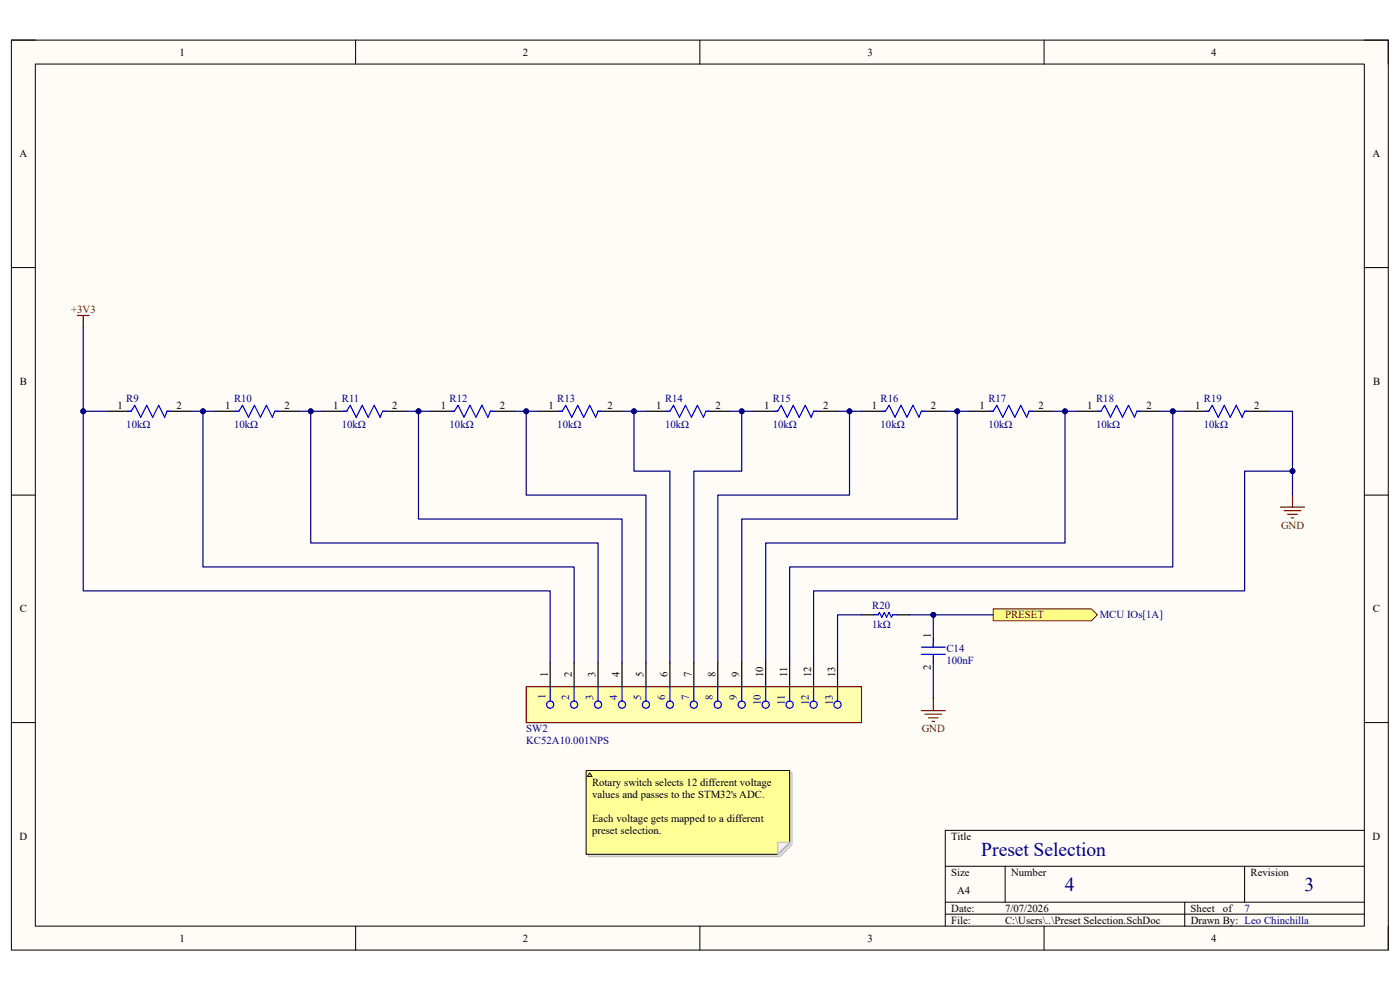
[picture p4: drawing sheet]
<svg xmlns="http://www.w3.org/2000/svg" width="297mm" height="210mm" viewBox="0 0 297 210" stroke-linecap="round" stroke-linejoin="round" font-family="sans-serif">
<path d="M2.4 8.5h292.1v193h-292.1z" fill-rule="evenodd" fill="#fffcf8"/>
<path d="M2.4 8.5h292.1v193h-292.1z" fill="none" stroke="#000" stroke-width=".21"/>
<path d="M7.5 13.6h281.9v182.9h-281.9z" fill-rule="evenodd" fill="#fffcf8"/>
<g fill="none" stroke="#000" stroke-width=".21">
<path d="M2.4 8.5h5.1M7.5 13.6h281.9v182.9h-281.9zM75.4 8.5v5.1M148.5 8.5v5.1M221.5 8.5v5.1M289.4 8.5h5.1v5.1M2.4 56.8h5.1M289.4 56.8h5.1M2.4 105h5.1M289.4 105h5.1M2.4 153.3h5.1M289.4 153.3h5.1"/>
<path d="M289.4 176.1h-88.9v20.4M75.4 196.5v5M148.5 196.5v5M200.5 183.8h88.9M200.5 191.4h88.9M200.5 193.9h88.9M213.2 183.8v7.6M221.5 196.5v5M251.3 191.4v5.1M264 183.8v7.6M294.5 196.5v5"/>
</g>
<g fill="none" stroke="#000" stroke-width=".25">
<path d="M22.7 87.2h5.1M35.4 87.2h5.1M45.6 87.2h5.1M58.3 87.2h5.1M68.5 87.2h5M81.2 87.2h5M91.3 87.2h5.1M104 87.2h5.1M114.2 87.2h5.1M126.9 87.2h5.1M137 87.2h5.1M149.7 87.2h5.1"/>
<path d="M159.9 87.2h5.1M172.6 87.2h5.1M182.8 87.2h5M195.5 87.2h5M205.6 87.2h5.1M218.3 87.2h5.1M228.5 87.2h5.1M241.2 87.2h5.1M251.3 87.2h5.1M264 87.2h5.1"/>
</g>
<path d="M27.1 87.2h.7l.8-1.2 1.3 2.5 1.2-2.5 1.3 2.5 1.3-2.5 1.2 2.5 .5-1.3h.8M49.9 87.2h.8l.7-1.2 1.3 2.5 1.3-2.5 1.3 2.5 1.2-2.5 1.3 2.5 .5-1.3h.8M72.8 87.2h.7l.8-1.2 1.3 2.5 1.2-2.5 1.3 2.5 1.3-2.5 1.3 2.5 .5-1.3h.7M95.6 87.2h.8l.8-1.2 1.2 2.5 1.3-2.5 1.3 2.5 1.2-2.5 1.3 2.5 .5-1.3h.8M118.5 87.2h.8l.7-1.2 1.3 2.5 1.3-2.5 1.2 2.5 1.3-2.5 1.3 2.5 .5-1.3h.7M141.4 87.2h.7l.8-1.2 1.3 2.5 1.2-2.5 1.3 2.5 1.3-2.5 1.2 2.5 .5-1.3h.8M164.2 87.2h.8l.7-1.2 1.3 2.5 1.3-2.5 1.3 2.5 1.2-2.5 1.3 2.5 .5-1.3h.8M187.1 87.2h.7l.8-1.2 1.3 2.5 1.2-2.5 1.3 2.5 1.3-2.5 1.3 2.5 .5-1.3h.7M209.9 87.2h.8l.8-1.2 1.2 2.5 1.3-2.5 1.3 2.5 1.2-2.5 1.3 2.5 .5-1.3h.8M232.8 87.2h.8l.7-1.2 1.3 2.5 1.3-2.5 1.2 2.5 1.3-2.5 1.3 2.5 .5-1.3h.7M255.7 87.2h.7l.8-1.2 1.3 2.5 1.2-2.5 1.3 2.5 1.3-2.5 1.2 2.5 .5-1.3h.8" fill="none" stroke="#00f" stroke-width=".25"/>
<path d="M16.4 66.9h2.5M17.7 66.9v2.6M271.7 107.6h5M272.4 108.3h3.6M273.2 109.1h2M273.9 109.9h.6M274.2 105v2.6" fill="none" stroke="#800000" stroke-width=".25"/>
<path d="M210.7 129.2h20.8l1.3 1.2-1.3 1.3h-20.8z" fill-rule="evenodd" fill="#ffff80"/>
<path d="M210.7 129.2h20.8l1.3 1.2-1.3 1.3h-20.8z" fill="none" stroke="#800000" stroke-width=".21"/>
<path d="M182.8 130.4h2.5M190.4 130.4h2.5M198 135.5v1.8M198 139.1v1.5" fill="none" stroke="#000" stroke-width=".25"/>
<path d="M185.3 130.4h1l.3-.5 .5 1 .5-1 .5 1 .5-1 .5 1 .3-.5h1M195.5 137.3h5M195.5 138.8h5M198 136.5v.8M198 139.1v.2" fill="none" stroke="#00f" stroke-width=".25"/>
<path d="M195.5 150.7h5M196.2 151.5h3.6M197 152.3h2M197.7 153h.6M198 148.2v2.5" fill="none" stroke="#800000" stroke-width=".25"/>
<path d="M17.7 69.5v17.7h5" fill="none" stroke="#000080" stroke-width=".25"/>
<circle cx="17.7" cy="87.2" r=".51" fill="#000080"/>
<circle cx="17.7" cy="87.2" r=".51" fill="none" stroke="#000080" stroke-width=".21"/>
<path d="M269.1 87.2h5.1v17.8" fill="none" stroke="#000080" stroke-width=".25"/>
<circle cx="274.2" cy="99.9" r=".51" fill="#000080"/>
<circle cx="274.2" cy="99.9" r=".51" fill="none" stroke="#000080" stroke-width=".21"/>
<path d="M40.5 87.2h5.1" fill="none" stroke="#000080" stroke-width=".25"/>
<circle cx="43.1" cy="87.2" r=".51" fill="#000080"/>
<circle cx="43.1" cy="87.2" r=".51" fill="none" stroke="#000080" stroke-width=".21"/>
<path d="M63.4 87.2h5.1" fill="none" stroke="#000080" stroke-width=".25"/>
<circle cx="65.9" cy="87.2" r=".51" fill="#000080"/>
<circle cx="65.9" cy="87.2" r=".51" fill="none" stroke="#000080" stroke-width=".21"/>
<path d="M86.2 87.2h5.1" fill="none" stroke="#000080" stroke-width=".25"/>
<circle cx="88.8" cy="87.2" r=".51" fill="#000080"/>
<circle cx="88.8" cy="87.2" r=".51" fill="none" stroke="#000080" stroke-width=".21"/>
<path d="M109.1 87.2h5.1" fill="none" stroke="#000080" stroke-width=".25"/>
<circle cx="111.6" cy="87.2" r=".51" fill="#000080"/>
<circle cx="111.6" cy="87.2" r=".51" fill="none" stroke="#000080" stroke-width=".21"/>
<path d="M132 87.2h5" fill="none" stroke="#000080" stroke-width=".25"/>
<circle cx="134.5" cy="87.2" r=".51" fill="#000080"/>
<circle cx="134.5" cy="87.2" r=".51" fill="none" stroke="#000080" stroke-width=".21"/>
<path d="M154.8 87.2h5.1" fill="none" stroke="#000080" stroke-width=".25"/>
<circle cx="157.4" cy="87.2" r=".51" fill="#000080"/>
<circle cx="157.4" cy="87.2" r=".51" fill="none" stroke="#000080" stroke-width=".21"/>
<path d="M177.7 87.2h5.1" fill="none" stroke="#000080" stroke-width=".25"/>
<circle cx="180.2" cy="87.2" r=".51" fill="#000080"/>
<circle cx="180.2" cy="87.2" r=".51" fill="none" stroke="#000080" stroke-width=".21"/>
<path d="M200.5 87.2h5.1" fill="none" stroke="#000080" stroke-width=".25"/>
<circle cx="203.1" cy="87.2" r=".51" fill="#000080"/>
<circle cx="203.1" cy="87.2" r=".51" fill="none" stroke="#000080" stroke-width=".21"/>
<path d="M223.4 87.2h5.1" fill="none" stroke="#000080" stroke-width=".25"/>
<circle cx="225.9" cy="87.2" r=".51" fill="#000080"/>
<circle cx="225.9" cy="87.2" r=".51" fill="none" stroke="#000080" stroke-width=".21"/>
<path d="M246.3 87.2h5" fill="none" stroke="#000080" stroke-width=".25"/>
<circle cx="248.8" cy="87.2" r=".51" fill="#000080"/>
<circle cx="248.8" cy="87.2" r=".51" fill="none" stroke="#000080" stroke-width=".21"/>
<path d="M17.7 87.2v38.1h99v15.3" fill="none" stroke="#000080" stroke-width=".25"/>
<circle cx="17.7" cy="87.2" r=".51" fill="#000080"/>
<circle cx="17.7" cy="87.2" r=".51" fill="none" stroke="#000080" stroke-width=".21"/>
<path d="M43.1 87.2v33.1h78.7v20.3" fill="none" stroke="#000080" stroke-width=".25"/>
<circle cx="43.1" cy="87.2" r=".51" fill="#000080"/>
<circle cx="43.1" cy="87.2" r=".51" fill="none" stroke="#000080" stroke-width=".21"/>
<path d="M65.9 87.2v28h61v25.4" fill="none" stroke="#000080" stroke-width=".25"/>
<circle cx="65.9" cy="87.2" r=".51" fill="#000080"/>
<circle cx="65.9" cy="87.2" r=".51" fill="none" stroke="#000080" stroke-width=".21"/>
<path d="M88.8 87.2v22.9h43.2v30.5" fill="none" stroke="#000080" stroke-width=".25"/>
<circle cx="88.8" cy="87.2" r=".51" fill="#000080"/>
<circle cx="88.8" cy="87.2" r=".51" fill="none" stroke="#000080" stroke-width=".21"/>
<path d="M111.6 87.2v17.8h25.4v35.6" fill="none" stroke="#000080" stroke-width=".25"/>
<circle cx="111.6" cy="87.2" r=".51" fill="#000080"/>
<circle cx="111.6" cy="87.2" r=".51" fill="none" stroke="#000080" stroke-width=".21"/>
<path d="M134.5 87.2v12.7h7.6v40.7" fill="none" stroke="#000080" stroke-width=".25"/>
<circle cx="134.5" cy="87.2" r=".51" fill="#000080"/>
<circle cx="134.5" cy="87.2" r=".51" fill="none" stroke="#000080" stroke-width=".21"/>
<path d="M157.4 87.2v12.7h-10.2v40.7" fill="none" stroke="#000080" stroke-width=".25"/>
<circle cx="157.4" cy="87.2" r=".51" fill="#000080"/>
<circle cx="157.4" cy="87.2" r=".51" fill="none" stroke="#000080" stroke-width=".21"/>
<path d="M180.2 87.2v17.8h-27.9v35.6" fill="none" stroke="#000080" stroke-width=".25"/>
<circle cx="180.2" cy="87.2" r=".51" fill="#000080"/>
<circle cx="180.2" cy="87.2" r=".51" fill="none" stroke="#000080" stroke-width=".21"/>
<path d="M203.1 87.2v22.9h-45.7v30.5" fill="none" stroke="#000080" stroke-width=".25"/>
<circle cx="203.1" cy="87.2" r=".51" fill="#000080"/>
<circle cx="203.1" cy="87.2" r=".51" fill="none" stroke="#000080" stroke-width=".21"/>
<path d="M225.9 87.2v28h-63.5v25.4" fill="none" stroke="#000080" stroke-width=".25"/>
<circle cx="225.9" cy="87.2" r=".51" fill="#000080"/>
<circle cx="225.9" cy="87.2" r=".51" fill="none" stroke="#000080" stroke-width=".21"/>
<path d="M248.8 87.2v33.1h-81.3v20.3" fill="none" stroke="#000080" stroke-width=".25"/>
<circle cx="248.8" cy="87.2" r=".51" fill="#000080"/>
<circle cx="248.8" cy="87.2" r=".51" fill="none" stroke="#000080" stroke-width=".21"/>
<path d="M274.2 99.9h-10.2v25.4h-91.4v15.3" fill="none" stroke="#000080" stroke-width=".25"/>
<circle cx="274.2" cy="99.9" r=".51" fill="#000080"/>
<circle cx="274.2" cy="99.9" r=".51" fill="none" stroke="#000080" stroke-width=".21"/>
<path d="M182.8 130.4h-5.1v10.2M192.9 130.4h17.8" fill="none" stroke="#000080" stroke-width=".25"/>
<circle cx="198" cy="130.4" r=".51" fill="#000080"/>
<circle cx="198" cy="130.4" r=".51" fill="none" stroke="#000080" stroke-width=".21"/>
<path d="M198 130.4v5.1" fill="none" stroke="#000080" stroke-width=".25"/>
<circle cx="198" cy="130.4" r=".51" fill="#000080"/>
<circle cx="198" cy="130.4" r=".51" fill="none" stroke="#000080" stroke-width=".21"/>
<path d="M198 140.6v7.6" fill="none" stroke="#000080" stroke-width=".25"/>
<path d="M111.6 145.7h71.2v7.6h-71.2z" fill-rule="evenodd" fill="#ffffb0"/>
<path d="M111.6 145.7h71.2v7.6h-71.2z" fill="none" stroke="#800000" stroke-width=".25"/>
<g fill="none" stroke="#00f" stroke-width=".25">
<path d="M116.7 145.7v3M121.8 145.7v3M126.9 145.7v3M132 145.7v3M137 145.7v3M142.1 145.7v3M147.2 145.7v3M152.3 145.7v3M157.4 145.7v3M162.4 145.7v3M167.5 145.7v3M172.6 145.7v3"/>
<path d="M177.7 145.7v3"/>
<circle cx="116.7" cy="149.5" r=".76"/>
<circle cx="121.8" cy="149.5" r=".76"/>
<circle cx="126.9" cy="149.5" r=".76"/>
<circle cx="132" cy="149.5" r=".76"/>
<circle cx="137" cy="149.5" r=".76"/>
<circle cx="142.1" cy="149.5" r=".76"/>
<circle cx="147.2" cy="149.5" r=".76"/>
<circle cx="152.3" cy="149.5" r=".76"/>
<circle cx="157.4" cy="149.5" r=".76"/>
<circle cx="162.4" cy="149.5" r=".76"/>
<circle cx="167.5" cy="149.5" r=".76"/>
<circle cx="172.6" cy="149.5" r=".76"/>
<circle cx="177.7" cy="149.5" r=".76"/>
</g>
<g fill="none" stroke="#000" stroke-width=".25">
<path d="M116.7 140.6v5.1M121.8 140.6v5.1M126.9 140.6v5.1M132 140.6v5.1M137 140.6v5.1M142.1 140.6v5.1M147.2 140.6v5.1M152.3 140.6v5.1M157.4 140.6v5.1M162.4 140.6v5.1M167.5 140.6v5.1M172.6 140.6v5.1"/>
<path d="M177.7 140.6v5.1"/>
</g>
<path d="M124.9 164h43.1v15.2l-2.5 2.5h-40.6z" fill-rule="evenodd" fill="#e0ddd7"/>
<path d="M124.9 164h43.1v15.2l-2.5 2.5h-40.6z" fill="none" stroke="#bfbdba" stroke-width=".21"/>
<path d="M124.3 163.4h43.2v15.3l-2.5 2.5h-40.7z" fill-rule="evenodd" fill="#ffff96"/>
<path d="M124.3 163.4h43.2v15.3l-2.5 2.5h-40.7z" fill="none" stroke="#000" stroke-width=".21"/>
<path d="M165 178.7h2.5l-2.5 2.5z" fill="#f2f0d8"/>
<path d="M165 178.7h2.5l-2.5 2.5z" fill="none" stroke="#bfbdba" stroke-width=".21"/>
<path d="M125.1 164l.5 .7h-1z" fill="#ffcc78"/>
<path d="M125.1 164l.5 .7h-1z" fill="none" stroke="#300" stroke-width=".21"/>
<g font-size="4.1" fill="#000080">
<text x="208.2" y="181.6">Preset Selection</text>
<text x="225.9" y="189">4</text>
<text x="276.8" y="189">3</text>
</g>
<g font-size="2.3">
<text x="38.1" y="11.8">1</text>
<text x="110.9" y="11.8">2</text>
<text x="184" y="11.8">3</text>
<text x="256.9" y="11.8">4</text>
<text x="4.1" y="33.4">A</text>
<text x="291.2" y="33.4">A</text>
<text x="4.2" y="81.7">B</text>
<text x="291.3" y="81.7">B</text>
<text x="24.9" y="86.7">1</text>
<text x="37.5" y="86.7">2</text>
<text x="47.8" y="86.7">1</text>
<text x="60.3" y="86.7">2</text>
<text x="70.7" y="86.7">1</text>
<text x="83.2" y="86.7">2</text>
<text x="93.5" y="86.7">1</text>
<text x="106" y="86.7">2</text>
<text x="116.4" y="86.7">1</text>
<text x="128.9" y="86.7">2</text>
<text x="139.2" y="86.7">1</text>
<text x="151.8" y="86.7">2</text>
<text x="162.1" y="86.7">1</text>
<text x="174.6" y="86.7">2</text>
<text x="185" y="86.7">1</text>
<text x="197.5" y="86.7">2</text>
<text x="207.8" y="86.7">1</text>
<text x="220.3" y="86.7">2</text>
<text x="230.7" y="86.7">1</text>
<text x="243.2" y="86.7">2</text>
<text x="253.5" y="86.7">1</text>
<text x="266.1" y="86.7">2</text>
<text x="4.2" y="129.9">C</text>
<text x="291.3" y="129.9">C</text>
<text x="197.5" y="135.3" transform="rotate(-90 197.5 135.3)">1</text>
<text x="116.2" y="143.6" transform="rotate(-90 116.2 143.6)">1</text>
<text x="121.3" y="143.6" transform="rotate(-90 121.3 143.6)">2</text>
<text x="126.4" y="143.6" transform="rotate(-90 126.4 143.6)">3</text>
<text x="131.4" y="143.6" transform="rotate(-90 131.4 143.6)">4</text>
<text x="136.5" y="143.6" transform="rotate(-90 136.5 143.6)">5</text>
<text x="141.6" y="143.6" transform="rotate(-90 141.6 143.6)">6</text>
<text x="146.7" y="143.6" transform="rotate(-90 146.7 143.6)">7</text>
<text x="151.8" y="143.6" transform="rotate(-90 151.8 143.6)">8</text>
<text x="156.8" y="143.6" transform="rotate(-90 156.8 143.6)">9</text>
<text x="161.9" y="143.6" transform="rotate(-90 161.9 143.6)">10</text>
<text x="167" y="143.6" transform="rotate(-90 167 143.6)">11</text>
<text x="172.1" y="143.6" transform="rotate(-90 172.1 143.6)">12</text>
<text x="177.2" y="143.6" transform="rotate(-90 177.2 143.6)">13</text>
<text x="197.5" y="142.2" transform="rotate(-90 197.5 142.2)">2</text>
<text x="125.6" y="166.8">Rotary switch selects 12 different voltage</text>
<text x="125.6" y="169.3">values and passes to the STM32's ADC.</text>
<text x="4.1" y="178.2">D</text>
<text x="125.6" y="174.4">Each voltage gets mapped to a different</text>
<text x="125.6" y="176.9">preset selection.</text>
<text x="201.8" y="178.2">Title</text>
<text x="291.2" y="178.2">D</text>
<text x="201.8" y="185.8">Size</text>
<text x="214.5" y="185.8">Number</text>
<text x="265.3" y="185.8">Revision</text>
<text x="203.1" y="189.6">A4</text>
<text x="201.8" y="193.4">Date:</text>
<text x="201.8" y="196">File:</text>
<text x="213.2" y="196">C:\Users\..\Preset Selection.SchDoc</text>
<text x="213.2" y="193.4">7/07/2026</text>
<text x="252.6" y="193.4">Sheet</text>
<text x="252.6" y="196">Drawn By: Leo Chinchilla</text>
<text x="259.5" y="193.4">of</text>
<text x="38.1" y="199.8">1</text>
<text x="110.9" y="199.8">2</text>
<text x="184" y="199.8">3</text>
<text x="256.9" y="199.8">4</text>
</g>
<g font-size="2.3" fill="#800000">
<text x="15.1" y="66.4">+3V3</text>
<text x="271.8" y="112.1">GND</text>
<text x="213.2" y="131.2">PRESET</text>
<text x="195.5" y="155.3">GND</text>
</g>
<g font-size="2.3" fill="#000080">
<text x="26.8" y="85.2">R9</text>
<text x="49.7" y="85.2">R10</text>
<text x="72.5" y="85.2">R11</text>
<text x="95.4" y="85.2">R12</text>
<text x="118.2" y="85.2">R13</text>
<text x="141.1" y="85.2">R14</text>
<text x="164" y="85.2">R15</text>
<text x="186.8" y="85.2">R16</text>
<text x="209.7" y="85.2">R17</text>
<text x="232.5" y="85.2">R18</text>
<text x="255.4" y="85.2">R19</text>
<text x="26.8" y="90.8">10kΩ</text>
<text x="49.7" y="90.8">10kΩ</text>
<text x="72.5" y="90.8">10kΩ</text>
<text x="95.4" y="90.8">10kΩ</text>
<text x="118.2" y="90.8">10kΩ</text>
<text x="141.1" y="90.8">10kΩ</text>
<text x="164" y="90.8">10kΩ</text>
<text x="186.8" y="90.8">10kΩ</text>
<text x="209.7" y="90.8">10kΩ</text>
<text x="232.5" y="90.8">10kΩ</text>
<text x="255.4" y="90.8">10kΩ</text>
<text x="185" y="129.2">R20</text>
<text x="233.3" y="131.2">MCU IOs[1A]</text>
<text x="185" y="133.2">1kΩ</text>
<text x="200.8" y="138.3">C14</text>
<text x="200.8" y="140.8">100nF</text>
<text x="115.7" y="148.3" transform="rotate(-90 115.7 148.3)">1</text>
<text x="120.8" y="148.5" transform="rotate(-90 120.8 148.5)">2</text>
<text x="125.9" y="148.4" transform="rotate(-90 125.9 148.4)">3</text>
<text x="130.9" y="148.5" transform="rotate(-90 130.9 148.5)">4</text>
<text x="136" y="148.4" transform="rotate(-90 136 148.4)">5</text>
<text x="141.1" y="148.5" transform="rotate(-90 141.1 148.5)">6</text>
<text x="146.2" y="148.5" transform="rotate(-90 146.2 148.5)">7</text>
<text x="151.3" y="148.5" transform="rotate(-90 151.3 148.5)">8</text>
<text x="156.3" y="148.5" transform="rotate(-90 156.3 148.5)">9</text>
<text x="161.4" y="149.6" transform="rotate(-90 161.4 149.6)">10</text>
<text x="166.5" y="149.5" transform="rotate(-90 166.5 149.5)">11</text>
<text x="171.6" y="149.6" transform="rotate(-90 171.6 149.6)">12</text>
<text x="176.7" y="149.6" transform="rotate(-90 176.7 149.6)">13</text>
<text x="111.6" y="155.3">SW2</text>
<text x="111.6" y="157.9">KC52A10.001NPS</text>
<text x="264" y="193.4">7</text>
</g>
</svg>
